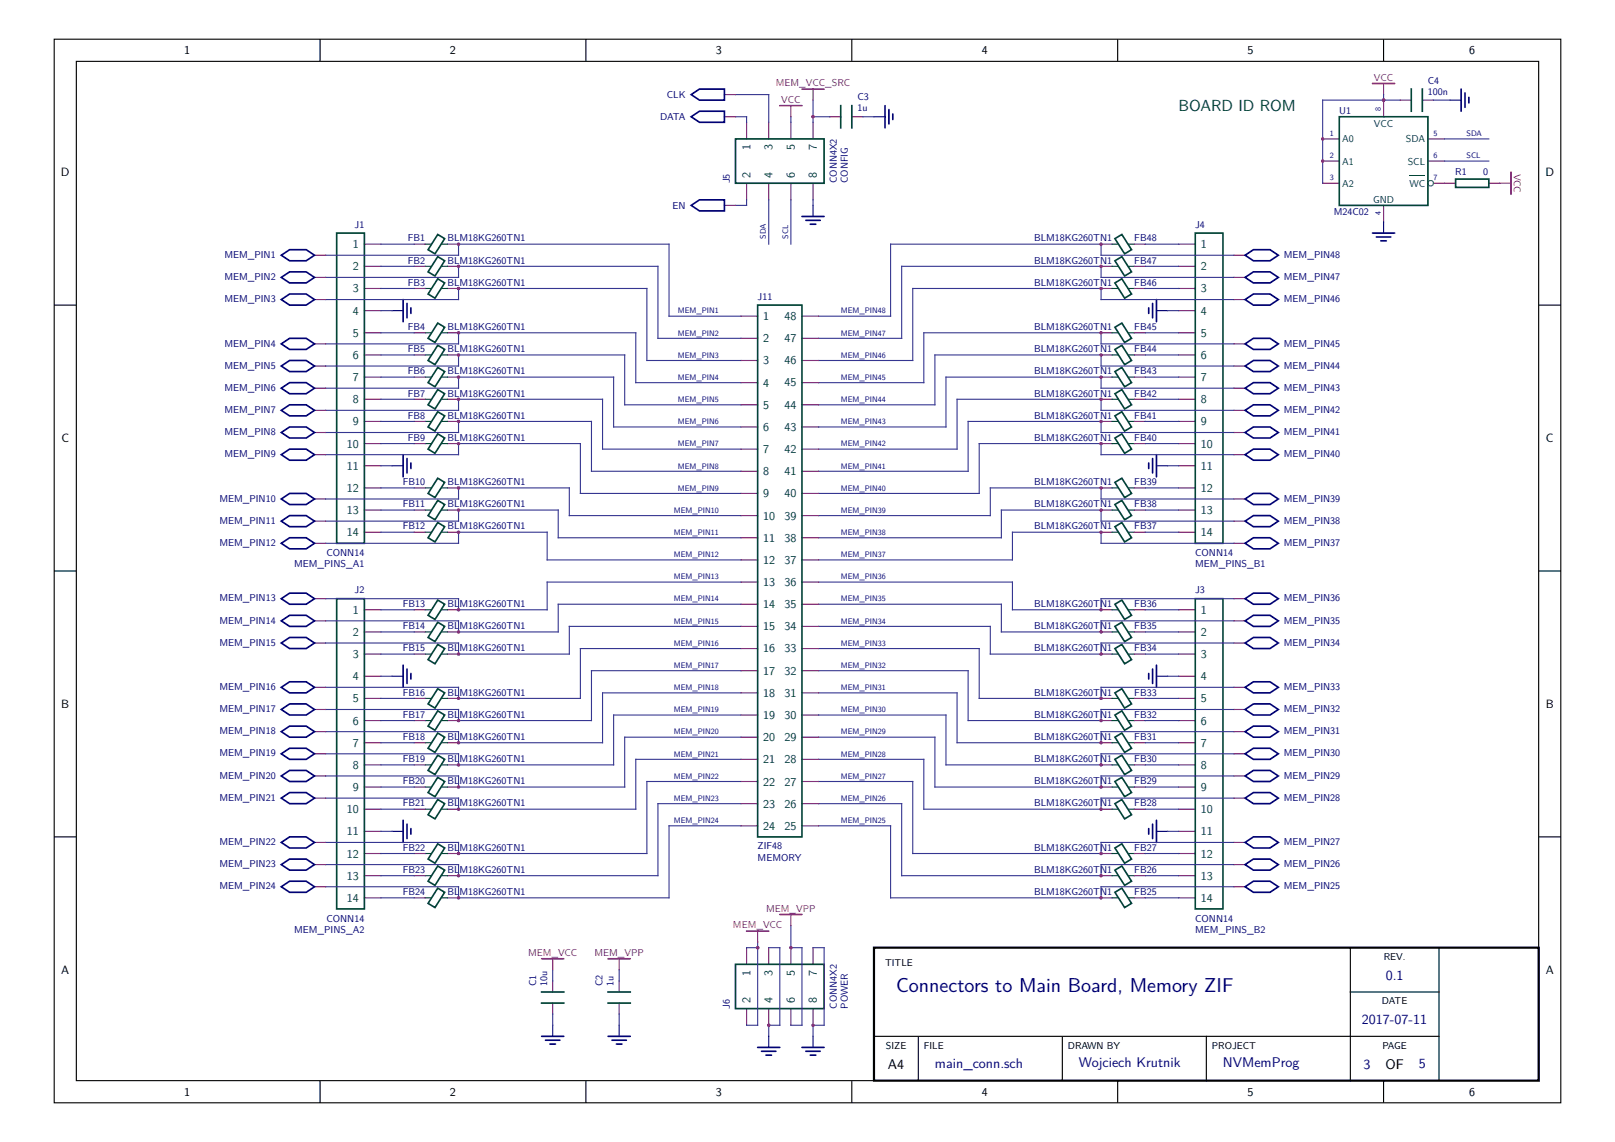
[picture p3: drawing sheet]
<svg xmlns="http://www.w3.org/2000/svg" width="297mm" height="210mm" viewBox="0 0 297 210" stroke-linecap="round" stroke-linejoin="round" font-family="sans-serif">
<g fill="none" stroke="#000" stroke-width=".2">
<path d="M10 7.2h277v195.6h-277zM14 11.3h269v187.4h-269zM58.9 7.2v4.1M107.8 7.2v4.1M156.6 7.2v4.1M205.5 7.2v4.1M254.4 7.2v4.1M10 56.1h4M283 56.1h4M10 105h4M283 105h4M10 153.9h4"/>
<path d="M283 153.9h4M248.3 174.3v24.4M264.6 174.3v24.4M58.9 198.7v4.1M107.8 198.7v4.1M156.6 198.7v4.1M160.7 190.6h103.9M168.9 190.6v8.1M195.4 190.6v8.1M205.5 198.7v4.1M221.8 190.6v8.1M248.3 182.4h16.3"/>
<path d="M254.4 198.7v4.1"/>
</g>
<path d="M160.7 174.3h122.3v24.4h-122.3z" fill="none" stroke="#000" stroke-width=".41"/>
<g fill="none" stroke="#67146a" stroke-width=".2">
<path d="M133.2 17.4h2.1M254.4 18.4v3.1M257.5 18.4h2M261.6 18.4h2M133.2 21.5h2.1M133.2 37.8h2.1M137.3 22.5v3M137.3 33.7v3M141.4 22.5v3M141.4 33.7v3M145.4 22.5v3M145.4 33.7v3"/>
<path d="M149.5 22.5v3M149.5 33.7v3M152.6 21.5h2M156.6 21.5h2.1M243.2 25.5h3.1M243.2 29.6h3.1M243.2 33.7h3.1M254.4 37.8v3M262.6 25.5h3M262.6 29.6h3M263.6 33.7h4.1M273.8 33.7h2"/>
<path d="M57.8 46.9h2.1M57.8 51h2.1M57.8 55.1h2.1M67 44.9h3.1M67 49h3.1M67 53h3.1M67 57.1h3.1M76.2 44.9h2M76.2 49h2M76.2 53h2M82.3 44.9h2M82.3 49h2"/>
<path d="M82.3 53h2M136.3 58.1h3M147.5 58.1h3M202.5 44.9h2M202.5 49h2M202.5 53h2M208.6 44.9h2M208.6 49h2M208.6 53h2M216.8 44.9h3M216.8 49h3M216.8 53h3"/>
<path d="M216.8 57.1h3M226.9 46.9h2.1M226.9 51h2.1M226.9 55.1h2.1M57.8 63.2h2.1M57.8 67.3h2.1M57.8 71.4h2.1M57.8 75.5h2.1M57.8 79.5h2.1M67 61.2h3.1M67 65.3h3.1M67 69.3h3.1"/>
<path d="M67 73.4h3.1M67 77.5h3.1M76.2 61.2h2M76.2 65.3h2M76.2 69.3h2M76.2 73.4h2M76.2 77.5h2M82.3 61.2h2M82.3 65.3h2M82.3 69.3h2M82.3 73.4h2M82.3 77.5h2"/>
<path d="M136.3 62.2h3M136.3 66.3h3M136.3 70.4h3M136.3 74.4h3M136.3 78.5h3M147.5 62.2h3M147.5 66.3h3M147.5 70.4h3M147.5 74.4h3M147.5 78.5h3M202.5 61.2h2M202.5 65.3h2"/>
<path d="M202.5 69.3h2M202.5 73.4h2M202.5 77.5h2M208.6 61.2h2M208.6 65.3h2M208.6 69.3h2M208.6 73.4h2M208.6 77.5h2M216.8 61.2h3M216.8 65.3h3M216.8 69.3h3M216.8 73.4h3"/>
<path d="M216.8 77.5h3M226.9 63.2h2.1M226.9 67.3h2.1M226.9 71.4h2.1M226.9 75.5h2.1M226.9 79.5h2.1M57.8 83.6h2.1M57.8 91.8h2.1M57.8 95.8h2.1M57.8 99.9h2.1M67 81.6h3.1M67 85.6h3.1"/>
<path d="M67 89.7h3.1M67 93.8h3.1M67 97.9h3.1M76.2 81.6h2M76.2 89.7h2M76.2 93.8h2M76.2 97.9h2M82.3 81.6h2M82.3 89.7h2M82.3 93.8h2M82.3 97.9h2M136.3 82.6h3"/>
<path d="M136.3 86.7h3M136.3 90.7h3M136.3 94.8h3M136.3 98.9h3M147.5 82.6h3M147.5 86.7h3M147.5 90.7h3M147.5 94.8h3M147.5 98.9h3M202.5 81.6h2M202.5 89.7h2M202.5 93.8h2"/>
<path d="M202.5 97.9h2M208.6 81.6h2M208.6 89.7h2M208.6 93.8h2M208.6 97.9h2M216.8 81.6h3M216.8 85.6h3M216.8 89.7h3M216.8 93.8h3M216.8 97.9h3M226.9 83.6h2.1M226.9 91.8h2.1"/>
<path d="M226.9 95.8h2.1M226.9 99.9h2.1M57.8 110.1h2.1M57.8 114.2h2.1M57.8 118.2h2.1M67 112.1h3.1M67 116.2h3.1M76.2 112.1h2M76.2 116.2h2M82.3 112.1h2M82.3 116.2h2M136.3 103h3"/>
<path d="M136.3 107h3M136.3 111.1h3M136.3 115.2h3M136.3 119.3h3M147.5 103h3M147.5 107h3M147.5 111.1h3M147.5 115.2h3M147.5 119.3h3M202.5 112.1h2M202.5 116.2h2M208.6 112.1h2"/>
<path d="M208.6 116.2h2M216.8 112.1h3M216.8 116.2h3M226.9 110.1h2.1M226.9 114.2h2.1M226.9 118.2h2.1M57.8 126.4h2.1M57.8 130.5h2.1M57.8 134.5h2.1M57.8 138.6h2.1M67 120.3h3.1M67 124.4h3.1"/>
<path d="M67 128.4h3.1M67 132.5h3.1M67 136.6h3.1M76.2 120.3h2M76.2 128.4h2M76.2 132.5h2M76.2 136.6h2M82.3 120.3h2M82.3 128.4h2M82.3 132.5h2M82.3 136.6h2M136.3 123.3h3"/>
<path d="M136.3 127.4h3M136.3 131.5h3M136.3 135.6h3M136.3 139.6h3M147.5 123.3h3M147.5 127.4h3M147.5 131.5h3M147.5 135.6h3M147.5 139.6h3M202.5 120.3h2M202.5 128.4h2M202.5 132.5h2"/>
<path d="M202.5 136.6h2M208.6 120.3h2M208.6 128.4h2M208.6 132.5h2M208.6 136.6h2M216.8 120.3h3M216.8 124.4h3M216.8 128.4h3M216.8 132.5h3M216.8 136.6h3M226.9 126.4h2.1M226.9 130.5h2.1"/>
<path d="M226.9 134.5h2.1M226.9 138.6h2.1M57.8 142.7h2.1M57.8 146.8h2.1M57.8 154.9h2.1M57.8 159h2.1M67 140.7h3.1M67 144.7h3.1M67 148.8h3.1M67 152.9h3.1M67 157h3.1M76.2 140.7h2"/>
<path d="M76.2 144.7h2M76.2 148.8h2M76.2 157h2M82.3 140.7h2M82.3 144.7h2M82.3 148.8h2M82.3 157h2M136.3 143.7h3M136.3 147.8h3M136.3 151.9h3M147.5 143.7h3M147.5 147.8h3"/>
<path d="M147.5 151.9h3M202.5 140.7h2M202.5 144.7h2M202.5 148.8h2M202.5 157h2M208.6 140.7h2M208.6 144.7h2M208.6 148.8h2M208.6 157h2M216.8 140.7h3M216.8 144.7h3M216.8 148.8h3"/>
<path d="M216.8 152.9h3M216.8 157h3M226.9 142.7h2.1M226.9 146.8h2.1M226.9 154.9h2.1M226.9 159h2.1M57.8 163.1h2.1M67 161h3.1M67 165.1h3.1M76.2 161h2M76.2 165.1h2M82.3 161h2"/>
<path d="M82.3 165.1h2M137.3 174.3v3M141.4 174.3v3M145.4 174.3v3M149.5 174.3v3M202.5 161h2M202.5 165.1h2M208.6 161h2M208.6 165.1h2M216.8 161h3M216.8 165.1h3M226.9 163.1h2.1"/>
<path d="M101.6 180.4v2M101.6 184.5v2M113.9 180.4v2M113.9 184.5v2M137.3 185.5v3M141.4 185.5v3M145.4 185.5v3M149.5 185.5v3"/>
</g>
<g fill="none" stroke="#034536" stroke-width=".31">
<path d="M154.6 19.4v4.1M156.6 19.4v4.1M259.5 16.4v4.1M261.6 16.4v4.1M135.3 25.5h16.3v8.2h-16.3zM246.3 21.5h16.3v16.3h-16.3zM267.7 32.9h6.1v1.6h-6.1zM61.9 42.9h5.1v57h-5.1zM80.5 43.1l1.3 .8-1.8 2.8-1.3-.8zM80.5 47.2l1.3 .8-1.8 2.8-1.3-.8zM80.5 51.3l1.3 .7-1.8 2.8-1.3-.7zM80.5 59.4l1.3 .8-1.8 2.8-1.3-.8z"/>
<path d="M139.3 56.1h8.2v97.8h-8.2zM205 43.9l1.3-.8 1.8 2.8-1.3 .8zM205 48l1.3-.8 1.8 2.8-1.3 .8zM205 52l1.3-.7 1.8 2.8-1.3 .7zM219.8 42.9h5.1v57h-5.1zM80.5 63.5l1.3 .8-1.8 2.8-1.3-.8zM80.5 67.6l1.3 .7-1.8 2.8-1.3-.7zM80.5 71.6l1.3 .8-1.8 2.8-1.3-.8zM80.5 75.7l1.3 .8-1.8 2.8-1.3-.8zM80.5 79.8l1.3 .8-1.8 2.8-1.3-.8zM205 60.2l1.3-.8 1.8 2.8-1.3 .8zM205 64.3l1.3-.8 1.8 2.8-1.3 .8z"/>
<path d="M205 68.3l1.3-.7 1.8 2.8-1.3 .7zM205 72.4l1.3-.8 1.8 2.8-1.3 .8zM205 76.5l1.3-.8 1.8 2.8-1.3 .8zM80.5 87.9l1.3 .8-1.8 2.8-1.3-.8zM80.5 92l1.3 .8-1.8 2.8-1.3-.8zM80.5 96.1l1.3 .8-1.8 2.8-1.3-.8zM205 80.6l1.3-.8 1.8 2.8-1.3 .8zM205 88.7l1.3-.8 1.8 2.8-1.3 .8zM205 92.8l1.3-.8 1.8 2.8-1.3 .8zM205 96.9l1.3-.8 1.8 2.8-1.3 .8zM61.9 110.1h5.1v57h-5.1zM80.5 110.3l1.3 .8-1.8 2.8-1.3-.8z"/>
<path d="M80.5 114.4l1.3 .8-1.8 2.8-1.3-.8zM80.5 118.5l1.3 .8-1.8 2.8-1.3-.8zM205 111.1l1.3-.8 1.8 2.8-1.3 .8zM205 115.2l1.3-.8 1.8 2.8-1.3 .8zM205 119.3l1.3-.8 1.8 2.8-1.3 .8zM219.8 110.1h5.1v57h-5.1zM80.5 126.6l1.3 .8-1.8 2.8-1.3-.8zM80.5 130.7l1.3 .8-1.8 2.8-1.3-.8zM80.5 134.8l1.3 .8-1.8 2.8-1.3-.8zM80.5 138.9l1.3 .7-1.8 2.8-1.3-.7zM205 127.4l1.3-.8 1.8 2.8-1.3 .8zM205 131.5l1.3-.8 1.8 2.8-1.3 .8z"/>
<path d="M205 135.6l1.3-.8 1.8 2.8-1.3 .8zM205 139.6l1.3-.7 1.8 2.8-1.3 .7zM80.5 142.9l1.3 .8-1.8 2.8-1.3-.8zM80.5 147l1.3 .8-1.8 2.8-1.3-.8zM80.5 155.2l1.3 .7-1.8 2.8-1.3-.7zM80.5 159.2l1.3 .8-1.8 2.8-1.3-.8zM205 143.7l1.3-.8 1.8 2.8-1.3 .8zM205 147.8l1.3-.8 1.8 2.8-1.3 .8zM205 155.9l1.3-.7 1.8 2.8-1.3 .7zM80.5 163.3l1.3 .8-1.8 2.8-1.3-.8zM135.3 177.3h16.3v8.2h-16.3zM205 160l1.3-.8 1.8 2.8-1.3 .8z"/>
<path d="M205 164.1l1.3-.8 1.8 2.8-1.3 .8zM99.6 182.4h4.1M99.6 184.5h4.1M111.8 182.4h4.1M111.8 184.5h4.1"/>
</g>
<g fill="none" stroke="#353691" stroke-width=".2">
<path d="M135.3 17.4h6.1v5.1M149.5 18.4v4.1M254.4 17.4v1M257.5 18.4h-14.3v15.3M263.6 18.4h3.1M135.3 21.5h2v1M137.3 36.7v1.1h-2M141.4 36.7v8.2M145.4 21.5v1M145.4 36.7v8.2M149.5 36.7v1.1M149.5 21.5h3.1"/>
<path d="M158.7 21.5h2M265.6 25.5h8.2M265.6 29.6h8.2M59.9 46.9h24.4v-2h38.7v13.2h13.3M59.9 51h24.4v-2h36.7v13.2h15.3M59.9 55.1h24.4v-2.1h34.7v13.3h17.3M70.1 57.1h2M70.1 44.9h6.1M70.1 49h6.1M70.1 53h6.1M210.6 44.9h6.2M210.6 49h6.2"/>
<path d="M210.6 53h6.2M214.7 57.1h2.1M226.9 46.9h-24.4v-2h-38.7v13.2h-13.3M226.9 51h-24.4v-2h-36.7v13.2h-15.3M226.9 55.1h-24.4v-2.1h-34.6v13.3h-17.4M59.9 63.2h24.4v-2h32.6v9.2h19.4M59.9 67.3h24.4v-2h30.6v9.1h21.4M59.9 71.4h24.4v-2.1h28.5v9.2h23.5M59.9 75.5h24.4v-2.1h26.5v9.2h25.5M59.9 79.5h24.4v-2h24.5v9.2h27.5M70.1 61.2h6.1M70.1 65.3h6.1"/>
<path d="M70.1 69.3h6.1M70.1 73.4h6.1M70.1 77.5h6.1M210.6 61.2h6.2M210.6 65.3h6.2M210.6 69.3h6.2M210.6 73.4h6.2M210.6 77.5h6.2M226.9 63.2h-24.4v-2h-32.6v9.2h-19.4M226.9 67.3h-24.4v-2h-30.6v9.1h-21.4M226.9 71.4h-24.4v-2.1h-28.5v9.2h-23.5M226.9 75.5h-24.4v-2.1h-26.5v9.2h-25.5"/>
<path d="M226.9 79.5h-24.4v-2h-24.5v9.2h-27.5M59.9 83.6h24.4v-2h22.4v9.1h29.6M59.9 91.8h24.4v-2.1h20.4v5.1h31.6M59.9 95.8h24.4v-2h18.4v5.1h33.6M59.9 99.9h24.4v-2h16.3v5.1h35.7M70.1 85.6h2M70.1 81.6h6.1M70.1 89.7h6.1M70.1 93.8h6.1M70.1 97.9h6.1M210.6 81.6h6.2M210.6 89.7h6.2"/>
<path d="M210.6 93.8h6.2M210.6 97.9h6.2M214.7 85.6h2.1M226.9 83.6h-24.4v-2h-22.4v9.1h-29.6M226.9 91.8h-24.4v-2.1h-20.4v5.1h-31.6M226.9 95.8h-24.4v-2h-18.3v5.1h-33.7M226.9 99.9h-24.4v-2h-16.3v5.1h-35.7M70.1 112.1h6.1M70.1 116.2h6.1M136.3 107h-35.7v5.1h-16.3v-2h-24.4M136.3 111.1h-33.6v5.1h-18.4v-2h-24.4M136.3 115.2h-31.6v5.1h-20.4v-2.1h-24.4"/>
<path d="M136.3 119.3h-29.6v9.1h-22.4v-2h-24.4M150.5 107h35.7v5.1h16.3v-2h24.4M150.5 111.1h33.7v5.1h18.3v-2h24.4M150.5 115.2h31.6v5.1h20.4v-2.1h24.4M150.5 119.3h29.6v9.1h22.4v-2h24.4M210.6 112.1h6.2M210.6 116.2h6.2M70.1 124.4h2M70.1 120.3h6.1M70.1 128.4h6.1M70.1 132.5h6.1M70.1 136.6h6.1"/>
<path d="M136.3 123.3h-27.5v9.2h-24.5v-2h-24.4M136.3 127.4h-25.5v9.2h-26.5v-2.1h-24.4M136.3 131.5h-23.5v9.2h-28.5v-2.1h-24.4M136.3 135.6h-21.4v9.1h-30.6v-2h-24.4M136.3 139.6h-19.4v9.2h-32.6v-2h-24.4M150.5 123.3h27.5v9.2h24.5v-2h24.4M150.5 127.4h25.5v9.2h26.5v-2.1h24.4M150.5 131.5h23.5v9.2h28.5v-2.1h24.4M150.5 135.6h21.4v9.1h30.6v-2h24.4M150.5 139.6h19.4v9.2h32.6v-2h24.4M210.6 120.3h6.2M210.6 128.4h6.2"/>
<path d="M210.6 132.5h6.2M210.6 136.6h6.2M214.7 124.4h2.1M70.1 152.9h2M70.1 140.7h6.1M70.1 144.7h6.1M70.1 148.8h6.1M70.1 157h6.1M136.3 143.7h-17.3v13.3h-34.7v-2.1h-24.4M136.3 147.8h-15.3v13.2h-36.7v-2h-24.4M136.3 151.9h-13.3v13.2h-38.7v-2h-24.4M150.5 143.7h17.4v13.3h34.6v-2.1h24.4"/>
<path d="M150.5 147.8h15.3v13.2h36.7v-2h24.4M150.5 151.9h13.3v13.2h38.7v-2h24.4M210.6 140.7h6.2M210.6 144.7h6.2M210.6 148.8h6.2M210.6 157h6.2M214.7 152.9h2.1M70.1 161h6.1M70.1 165.1h6.1M101.6 178.3v2.1M113.9 178.3v2.1M137.3 174.3h2"/>
<path d="M139.3 173.3v15.2h-2M141.4 174.3h2v14.2h-2v2.1M145.4 170.2v4.1h2.1v14.2h-2.1M149.5 174.3h2.1v14.2h-2.1v2.1M210.6 161h6.2M210.6 165.1h6.2M101.6 186.5v2M113.9 186.5v2"/>
</g>
<g fill="none" stroke="#000275" stroke-width=".2">
<path d="M266.7 18.4h2M149.5 37.8v2M160.7 21.5h2.1M72.1 57.1h2M212.7 57.1h2M254.4 40.8v2.1M72.1 85.6h2M212.7 85.6h2M72.1 124.4h2M212.7 124.4h2M72.1 152.9h2M212.7 152.9h2"/>
<path d="M101.6 188.5v2.1M113.9 188.5v2.1M141.4 190.6v2M149.5 190.6v2"/>
</g>
<g fill="none" stroke="#000275" stroke-width=".31">
<path d="M127.1 17.4l1.5-1h4.6v2h-4.6zM162.8 19.4v4.1M268.7 16.4v4.1M269.4 17.1v2.6M270.1 17.9v1M127.1 21.5l1.5-1h4.6v2h-4.6zM127.1 37.8l1.5-1.1h4.6v2.1h-4.6zM147.5 39.8h4.1M163.5 20.1v2.7M164.2 21v1M51.7 46.9l1.6-1h3l1.5 1-1.5 1.1h-3zM51.7 51l1.6-1h3l1.5 1-1.5 1h-3z"/>
<path d="M51.7 55.1l1.6-1h3l1.5 1-1.5 1h-3zM74.1 55.1v4.1M74.9 55.8v2.6M75.6 56.6v1M148.2 40.5h2.6M149 41.2h1M211.2 56.6v1M212 55.8v2.6M212.7 55.1v4.1M229 46.9l1.5-1h3.1l1.5 1-1.5 1.1h-3.1zM229 51l1.5-1h3.1l1.5 1-1.5 1h-3.1zM229 55.1l1.5-1h3.1l1.5 1-1.5 1h-3.1z"/>
<path d="M252.4 42.9h4.1M253.1 43.6h2.7M253.9 44.3h1.1M51.7 63.2l1.6-1h3l1.5 1-1.5 1.1h-3zM51.7 67.3l1.6-1h3l1.5 1-1.5 1h-3zM51.7 71.4l1.6-1h3l1.5 1-1.5 1h-3zM51.7 75.5l1.6-1.1h3l1.5 1.1-1.5 1h-3zM51.7 79.5l1.6-1h3l1.5 1-1.5 1.1h-3zM229 63.2l1.5-1h3.1l1.5 1-1.5 1.1h-3.1zM229 67.3l1.5-1h3.1l1.5 1-1.5 1h-3.1zM229 71.4l1.5-1h3.1l1.5 1-1.5 1h-3.1zM229 75.5l1.5-1.1h3.1l1.5 1.1-1.5 1h-3.1z"/>
<path d="M229 79.5l1.5-1h3.1l1.5 1-1.5 1.1h-3.1zM51.7 83.6l1.6-1h3l1.5 1-1.5 1h-3zM51.7 91.8l1.6-1.1h3l1.5 1.1-1.5 1h-3zM51.7 95.8l1.6-1h3l1.5 1-1.5 1.1h-3zM51.7 99.9l1.6-1h3l1.5 1-1.5 1h-3zM74.1 83.6v4.1M74.9 84.3v2.7M75.6 85.1v1.1M211.2 85.1v1.1M212 84.3v2.7M212.7 83.6v4.1M229 83.6l1.5-1h3.1l1.5 1-1.5 1h-3.1z"/>
<path d="M229 91.8l1.5-1.1h3.1l1.5 1.1-1.5 1h-3.1zM229 95.8l1.5-1h3.1l1.5 1-1.5 1.1h-3.1zM229 99.9l1.5-1h3.1l1.5 1-1.5 1h-3.1zM51.7 110.1l1.6-1h3l1.5 1-1.5 1h-3zM51.7 114.2l1.6-1.1h3l1.5 1.1-1.5 1h-3zM51.7 118.2l1.6-1h3l1.5 1-1.5 1.1h-3zM229 110.1l1.5-1h3.1l1.5 1-1.5 1h-3.1zM229 114.2l1.5-1.1h3.1l1.5 1.1-1.5 1h-3.1zM229 118.2l1.5-1h3.1l1.5 1-1.5 1.1h-3.1zM51.7 126.4l1.6-1h3l1.5 1-1.5 1h-3zM51.7 130.5l1.6-1.1h3l1.5 1.1-1.5 1h-3zM51.7 134.5l1.6-1h3l1.5 1-1.5 1.1h-3z"/>
<path d="M51.7 138.6l1.6-1h3l1.5 1-1.5 1h-3zM74.1 122.3v4.1M74.9 123v2.7M75.6 123.8v1.1M211.2 123.8v1.1M212 123v2.7M212.7 122.3v4.1M229 126.4l1.5-1h3.1l1.5 1-1.5 1h-3.1zM229 130.5l1.5-1.1h3.1l1.5 1.1-1.5 1h-3.1zM229 134.5l1.5-1h3.1l1.5 1-1.5 1.1h-3.1zM229 138.6l1.5-1h3.1l1.5 1-1.5 1h-3.1zM51.7 142.7l1.6-1h3l1.5 1-1.5 1h-3z"/>
<path d="M51.7 146.8l1.6-1.1h3l1.5 1.1-1.5 1h-3zM51.7 154.9l1.6-1h3l1.5 1-1.5 1h-3zM51.7 159l1.6-1h3l1.5 1-1.5 1h-3zM74.1 150.8v4.1M74.9 151.6v2.6M75.6 152.4v1M211.2 152.4v1M212 151.6v2.6M212.7 150.8v4.1M229 142.7l1.5-1h3.1l1.5 1-1.5 1h-3.1zM229 146.8l1.5-1.1h3.1l1.5 1.1-1.5 1h-3.1zM229 154.9l1.5-1h3.1l1.5 1-1.5 1h-3.1z"/>
<path d="M229 159l1.5-1h3.1l1.5 1-1.5 1h-3.1zM51.7 163.1l1.6-1.1h3l1.5 1.1-1.5 1h-3zM229 163.1l1.5-1.1h3.1l1.5 1.1-1.5 1h-3.1zM99.6 190.6h4.1M100.3 191.3h2.7M101.1 192h1.1M111.8 190.6h4.1M112.5 191.3h2.7M113.4 192h1M139.3 192.6h4.1M140 193.3h2.7M140.9 194h1"/>
<path d="M147.5 192.6h4.1M148.2 193.3h2.6M149 194h1"/>
</g>
<g fill="none" stroke="#034536" stroke-width=".2">
<path d="M78.2 44.9h1M78.2 49h1M78.2 53h1M81.3 44.9h1M81.3 49h1M81.3 53h1M204.5 44.9h1M204.5 49h1M204.5 53h1M207.6 44.9h1M207.6 49h1M207.6 53h1"/>
<path d="M78.2 61.2h1M78.2 65.3h1M78.2 69.3h1M78.2 73.4h1M78.2 77.5h1M81.3 61.2h1M81.3 65.3h1M81.3 69.3h1M81.3 73.4h1M81.3 77.5h1M204.5 61.2h1M204.5 65.3h1"/>
<path d="M204.5 69.3h1M204.5 73.4h1M204.5 77.5h1M207.6 61.2h1M207.6 65.3h1M207.6 69.3h1M207.6 73.4h1M207.6 77.5h1M78.2 81.6h1M78.2 89.7h1M78.2 93.8h1M78.2 97.9h1"/>
<path d="M81.3 81.6h1M81.3 89.7h1M81.3 93.8h1M81.3 97.9h1M204.5 81.6h1M204.5 89.7h1M204.5 93.8h1M204.5 97.9h1M207.6 81.6h1M207.6 89.7h1M207.6 93.8h1M207.6 97.9h1"/>
<path d="M78.2 112.1h1M78.2 116.2h1M81.3 112.1h1M81.3 116.2h1M204.5 112.1h1M204.5 116.2h1M207.6 112.1h1M207.6 116.2h1M78.2 120.3h1M78.2 128.4h1M78.2 132.5h1M78.2 136.6h1"/>
<path d="M81.3 120.3h1M81.3 128.4h1M81.3 132.5h1M81.3 136.6h1M204.5 120.3h1M204.5 128.4h1M204.5 132.5h1M204.5 136.6h1M207.6 120.3h1M207.6 128.4h1M207.6 132.5h1M207.6 136.6h1"/>
<path d="M78.2 140.7h1M78.2 144.7h1M78.2 148.8h1M78.2 157h1M81.3 140.7h1M81.3 144.7h1M81.3 148.8h1M81.3 157h1M204.5 140.7h1M204.5 144.7h1M204.5 148.8h1M204.5 157h1"/>
<path d="M207.6 140.7h1M207.6 144.7h1M207.6 148.8h1M207.6 157h1M78.2 161h1M78.2 165.1h1M81.3 161h1M81.3 165.1h1M204.5 161h1M204.5 165.1h1M207.6 161h1M207.6 165.1h1"/>
</g>
<path d="M145.4 19.4v2.1M149.5 16.4v2M254.4 15.4v2M275.8 33.7h2.1M101.6 176.3v2M113.9 176.3v2M139.3 171.2v2.1M145.4 168.2v2" fill="none" stroke="#b82e2e" stroke-width=".2"/>
<path d="M143.4 19.4h4.1M147.5 16.4h4.1M252.4 15.4h4.1M277.9 31.7v4M99.6 176.3h4.1M111.8 176.3h4.1M137.3 171.2h4.1M143.4 168.2h4.1" fill="none" stroke="#b82e2e" stroke-width=".31"/>
<path d="M259.2 32.2h2.9" fill="none" stroke="#034536" stroke-width=".18"/>
<circle cx="263.1" cy="33.7" r=".51" fill="none" stroke="#008b8b" stroke-width=".2"/>
<g fill="#8f3591">
<path d="M84.1 44.7h.4l.1 .2-.1 .2h-.4l-.1-.2z"/>
<path d="M84.1 48.7h.4l.1 .3-.1 .2h-.4l-.1-.2z"/>
<path d="M84.1 52.8h.4l.1 .2-.1 .3h-.4l-.1-.3z"/>
<path d="M84.1 61h.4l.1 .2-.1 .2h-.4l-.1-.2z"/>
<path d="M84.1 65h.4l.1 .3-.1 .2h-.4l-.1-.2z"/>
<path d="M84.1 69.1h.4l.1 .2-.1 .3h-.4l-.1-.3z"/>
<path d="M84.1 73.2h.4l.1 .2-.1 .3h-.4l-.1-.3z"/>
<path d="M84.1 77.3h.4l.1 .2-.1 .2h-.4l-.1-.2z"/>
<path d="M84.1 81.3h.4l.1 .3-.1 .2h-.4l-.1-.2z"/>
<path d="M84.1 89.5h.4l.1 .2-.1 .2h-.4l-.1-.2z"/>
<path d="M84.1 93.6h.4l.1 .2-.1 .2h-.4l-.1-.2z"/>
<path d="M84.1 97.6h.4l.1 .3-.1 .2h-.4l-.1-.2z"/>
<path d="M84.1 164.9h.4l.1 .2-.1 .2h-.4l-.1-.2z"/>
<path d="M84.1 160.8h.4l.1 .2-.1 .3h-.4l-.1-.3z"/>
<path d="M84.1 156.7h.4l.1 .3-.1 .2h-.4l-.1-.2z"/>
<path d="M84.1 148.6h.4l.1 .2-.1 .2h-.4l-.1-.2z"/>
<path d="M84.1 144.5h.4l.1 .2-.1 .3h-.4l-.1-.3z"/>
<path d="M84.1 140.4h.4l.1 .3-.1 .2h-.4l-.1-.2z"/>
<path d="M84.1 136.3h.4l.1 .3-.1 .2h-.4l-.1-.2z"/>
<path d="M84.1 132.3h.4l.1 .2-.1 .2h-.4l-.1-.2z"/>
<path d="M84.1 128.2h.4l.1 .2-.1 .3h-.4l-.1-.3z"/>
<path d="M84.1 120.1h.4l.1 .2-.1 .2h-.4l-.1-.2z"/>
<path d="M84.1 116h.4l.1 .2-.1 .2h-.4l-.1-.2z"/>
<path d="M84.1 111.9h.4l.1 .2-.1 .3h-.4l-.1-.3z"/>
<path d="M202.3 44.7h.4l.1 .2-.1 .2h-.4l-.1-.2z"/>
<path d="M202.3 48.7h.4l.1 .3-.1 .2h-.4l-.1-.2z"/>
<path d="M202.3 52.8h.4l.1 .2-.1 .3h-.4l-.1-.3z"/>
<path d="M202.3 61h.4l.1 .2-.1 .2h-.4l-.1-.2z"/>
<path d="M202.3 65h.4l.1 .3-.1 .2h-.4l-.1-.2z"/>
<path d="M202.3 69.1h.4l.1 .2-.1 .3h-.4l-.1-.3z"/>
<path d="M202.3 73.2h.4l.1 .2-.1 .3h-.4l-.1-.3z"/>
<path d="M202.3 77.3h.4l.1 .2-.1 .2h-.4l-.1-.2z"/>
<path d="M202.3 81.3h.4l.1 .3-.1 .2h-.4l-.1-.2z"/>
<path d="M202.3 89.5h.4l.1 .2-.1 .2h-.4l-.1-.2z"/>
<path d="M202.3 93.6h.4l.1 .2-.1 .2h-.4l-.1-.2z"/>
<path d="M202.3 97.6h.4l.1 .3-.1 .2h-.4l-.1-.2z"/>
<path d="M202.3 164.9h.4l.1 .2-.1 .2h-.4l-.1-.2z"/>
<path d="M202.3 160.8h.4l.1 .2-.1 .3h-.4l-.1-.3z"/>
<path d="M202.3 156.7h.4l.1 .3-.1 .2h-.4l-.1-.2z"/>
<path d="M202.3 148.6h.4l.1 .2-.1 .2h-.4l-.1-.2z"/>
<path d="M202.3 144.5h.4l.1 .2-.1 .3h-.4l-.1-.3z"/>
<path d="M202.3 140.4h.4l.1 .3-.1 .2h-.4l-.1-.2z"/>
<path d="M202.3 136.3h.4l.1 .3-.1 .2h-.4l-.1-.2z"/>
<path d="M202.3 132.3h.4l.1 .2-.1 .2h-.4l-.1-.2z"/>
<path d="M202.3 128.2h.4l.1 .2-.1 .3h-.4l-.1-.3z"/>
<path d="M202.3 120.1h.4l.1 .2-.1 .2h-.4l-.1-.2z"/>
<path d="M202.3 116h.4l.1 .2-.1 .2h-.4l-.1-.2z"/>
<path d="M202.3 111.9h.4l.1 .2-.1 .3h-.4l-.1-.3z"/>
<path d="M149.3 21.2h.4l.1 .3-.1 .2h-.4l-.1-.2z"/>
<path d="M149.3 188.3h.4l.1 .2-.1 .3h-.4l-.1-.3z"/>
<path d="M139.1 174h.4l.1 .3-.1 .2h-.4l-.1-.2z"/>
<path d="M145.2 174h.5v.3v.2h-.5l-.1-.2z"/>
<path d="M141.2 188.3h.4l.1 .2-.1 .3h-.4l-.1-.3z"/>
<path d="M243 25.3h.4l.1 .2-.1 .3h-.4l-.1-.3z"/>
<path d="M243 29.4h.4l.1 .2-.1 .2h-.4l-.1-.2z"/>
<path d="M254.2 18.2h.5v.2v.2h-.5l-.1-.2z"/>
</g>
<text font-size="3.7" fill="#000275" x="164.8" y="182.4">Connectors to Main Board, Memory ZIF</text>
<text font-size="2.9" fill="#034536" x="216.8" y="20.5">BOARD ID ROM</text>
<g font-size="2.6" fill="#000275">
<text x="254.8" y="180.2">0.1</text>
<text x="250.5" y="188.4">2017-07-11</text>
<text x="171.9" y="196.3">main_conn.sch</text>
<text x="198.4" y="196.3">Wojciech Krutnik</text>
<text x="224.9" y="196.3">NVMemProg</text>
<text x="250.7" y="196.5">3</text>
<text x="260.9" y="196.5">5</text>
</g>
<g font-size="2.6">
<text x="163.3" y="196.6">A4</text>
<text x="254.8" y="196.6">OF</text>
</g>
<g font-size="2.2">
<text x="33.9" y="10">1</text>
<text x="82.8" y="10">2</text>
<text x="131.6" y="10">3</text>
<text x="180.5" y="10">4</text>
<text x="229.4" y="9.9">5</text>
<text x="270.2" y="10">6</text>
<text x="11.2" y="32.4">D</text>
<text x="284.2" y="32.4">D</text>
<text x="11.3" y="81.3">C</text>
<text x="284.3" y="81.3">C</text>
<text x="11.3" y="130.2">B</text>
<text x="284.3" y="130.2">B</text>
<text x="11.3" y="179.1">A</text>
<text x="284.3" y="179.1">A</text>
<text x="33.9" y="201.5">1</text>
<text x="82.8" y="201.5">2</text>
<text x="131.6" y="201.5">3</text>
<text x="180.5" y="201.5">4</text>
<text x="229.4" y="201.5">5</text>
<text x="270.2" y="201.5">6</text>
</g>
<g font-size="2.2" fill="#034536">
<text x="138" y="27.7" transform="rotate(-90 138 27.7)">1</text>
<text x="142.1" y="27.7" transform="rotate(-90 142.1 27.7)">3</text>
<text x="146.1" y="27.7" transform="rotate(-90 146.1 27.7)">5</text>
<text x="150.2" y="27.7" transform="rotate(-90 150.2 27.7)">7</text>
<text x="138" y="32.7" transform="rotate(-90 138 32.7)">2</text>
<text x="142.1" y="32.7" transform="rotate(-90 142.1 32.7)">4</text>
<text x="146.2" y="32.7" transform="rotate(-90 146.2 32.7)">6</text>
<text x="150.2" y="32.7" transform="rotate(-90 150.2 32.7)">8</text>
<text x="64.9" y="45.6">1</text>
<text x="220.8" y="45.6">1</text>
<text x="64.9" y="49.7">2</text>
<text x="64.9" y="53.8">3</text>
<text x="220.8" y="49.7">2</text>
<text x="220.8" y="53.8">3</text>
<text x="64.9" y="57.8">4</text>
<text x="140.4" y="58.9">1</text>
<text x="144.3" y="58.9">48</text>
<text x="220.8" y="57.8">4</text>
<text x="64.9" y="61.9">5</text>
<text x="64.9" y="66">6</text>
<text x="140.4" y="63">2</text>
<text x="144.3" y="62.9">47</text>
<text x="220.8" y="61.9">5</text>
<text x="220.8" y="66">6</text>
<text x="64.9" y="70.1">7</text>
<text x="140.4" y="67">3</text>
<text x="140.4" y="71.1">4</text>
<text x="144.3" y="67">46</text>
<text x="144.3" y="71.1">45</text>
<text x="220.8" y="70.1">7</text>
<text x="64.9" y="74.1">8</text>
<text x="140.4" y="75.1">5</text>
<text x="144.3" y="75.2">44</text>
<text x="220.8" y="74.1">8</text>
<text x="63.8" y="82.3">10</text>
<text x="64.9" y="78.2">9</text>
<text x="140.4" y="79.2">6</text>
<text x="140.4" y="83.3">7</text>
<text x="144.3" y="79.2">43</text>
<text x="144.3" y="83.3">42</text>
<text x="220.8" y="78.2">9</text>
<text x="220.8" y="82.3">10</text>
<text x="63.8" y="86.4">11</text>
<text x="140.4" y="87.4">8</text>
<text x="144.3" y="87.4">41</text>
<text x="220.8" y="86.4">11</text>
<text x="63.8" y="90.5">12</text>
<text x="63.8" y="94.5">13</text>
<text x="140.4" y="91.5">9</text>
<text x="140.4" y="95.5">10</text>
<text x="144.3" y="91.5">40</text>
<text x="144.3" y="95.5">39</text>
<text x="220.8" y="90.5">12</text>
<text x="220.8" y="94.5">13</text>
<text x="63.8" y="98.6">14</text>
<text x="140.4" y="99.6">11</text>
<text x="144.3" y="99.6">38</text>
<text x="220.8" y="98.6">14</text>
<text x="140.4" y="103.7">12</text>
<text x="140.4" y="107.8">13</text>
<text x="144.3" y="103.7">37</text>
<text x="144.3" y="107.8">36</text>
<text x="64.9" y="112.9">1</text>
<text x="140.4" y="111.9">14</text>
<text x="144.3" y="111.8">35</text>
<text x="220.8" y="112.9">1</text>
<text x="64.9" y="117">2</text>
<text x="140.4" y="115.9">15</text>
<text x="140.4" y="120">16</text>
<text x="144.3" y="115.9">34</text>
<text x="144.3" y="120">33</text>
<text x="220.8" y="117">2</text>
<text x="64.9" y="121">3</text>
<text x="64.9" y="125.1">4</text>
<text x="140.4" y="124.1">17</text>
<text x="144.3" y="124.1">32</text>
<text x="220.8" y="121">3</text>
<text x="220.8" y="125.1">4</text>
<text x="64.9" y="129.1">5</text>
<text x="140.4" y="128.1">18</text>
<text x="144.3" y="128.1">31</text>
<text x="220.8" y="129.1">5</text>
<text x="64.9" y="133.2">6</text>
<text x="64.9" y="137.3">7</text>
<text x="140.4" y="132.2">19</text>
<text x="140.4" y="136.3">20</text>
<text x="144.3" y="132.2">30</text>
<text x="144.3" y="136.3">29</text>
<text x="220.8" y="133.2">6</text>
<text x="220.8" y="137.3">7</text>
<text x="64.9" y="141.4">8</text>
<text x="140.4" y="140.4">21</text>
<text x="144.3" y="140.4">28</text>
<text x="220.8" y="141.4">8</text>
<text x="63.8" y="149.5">10</text>
<text x="64.9" y="145.5">9</text>
<text x="140.4" y="144.5">22</text>
<text x="140.4" y="148.5">23</text>
<text x="144.3" y="144.4">27</text>
<text x="144.3" y="148.5">26</text>
<text x="220.8" y="145.5">9</text>
<text x="220.8" y="149.5">10</text>
<text x="63.8" y="153.6">11</text>
<text x="140.4" y="152.6">24</text>
<text x="144.3" y="152.6">25</text>
<text x="220.8" y="153.6">11</text>
<text x="63.8" y="157.7">12</text>
<text x="63.8" y="161.7">13</text>
<text x="220.8" y="157.7">12</text>
<text x="220.8" y="161.7">13</text>
<text x="63.8" y="165.8">14</text>
<text x="220.8" y="165.8">14</text>
<text x="138" y="179.4" transform="rotate(-90 138 179.4)">1</text>
<text x="142.1" y="179.4" transform="rotate(-90 142.1 179.4)">3</text>
<text x="146.1" y="179.4" transform="rotate(-90 146.1 179.4)">5</text>
<text x="150.2" y="179.4" transform="rotate(-90 150.2 179.4)">7</text>
<text x="138" y="184.5" transform="rotate(-90 138 184.5)">2</text>
<text x="142.1" y="184.5" transform="rotate(-90 142.1 184.5)">4</text>
<text x="146.2" y="184.5" transform="rotate(-90 146.2 184.5)">6</text>
<text x="150.2" y="184.5" transform="rotate(-90 150.2 184.5)">8</text>
</g>
<g font-size="1.8" fill="#b82e2e">
<text x="142.7" y="15.9">MEM_VCC_SRC</text>
<text x="252.7" y="14.8">VCC</text>
<text x="143.7" y="18.9">VCC</text>
<text x="278.4" y="31.9" transform="rotate(90 278.4 31.9)">VCC</text>
<text x="140.9" y="167.6">MEM_VPP</text>
<text x="134.8" y="170.7">MEM_VCC</text>
<text x="97.1" y="175.8">MEM_VCC</text>
<text x="109.3" y="175.8">MEM_VPP</text>
</g>
<g font-size="1.8" fill="#000275">
<text x="262.6" y="15.4">C4</text>
<text x="262.6" y="17.4">100n</text>
<text x="121.4" y="22.1">DATA</text>
<text x="122.6" y="18">CLK</text>
<text x="157.7" y="18.4">C3</text>
<text x="157.7" y="20.5">1u</text>
<text x="246.3" y="21">U1</text>
<text x="134.2" y="33.7" transform="rotate(-90 134.2 33.7)">J5</text>
<text x="153.9" y="33.7" transform="rotate(-90 153.9 33.7)">CONN4X2</text>
<text x="155.9" y="33.7" transform="rotate(-90 155.9 33.7)">CONFIG</text>
<text x="267.6" y="32.2">R1</text>
<text x="272.8" y="32.2">0</text>
<text x="65.2" y="41.8">J1</text>
<text x="123.7" y="38.4">EN</text>
<text x="219.8" y="41.8">J4</text>
<text x="245.3" y="39.6">M24C02</text>
<text x="41.3" y="47.4">MEM_PIN1</text>
<text x="75" y="44.4">FB1</text>
<text x="82.3" y="44.4">BLM18KG260TN1</text>
<text x="190.2" y="44.4">BLM18KG260TN1</text>
<text x="208.6" y="44.4">FB48</text>
<text x="236.1" y="47.4">MEM_PIN48</text>
<text x="41.3" y="51.5">MEM_PIN2</text>
<text x="75" y="48.5">FB2</text>
<text x="75" y="52.5">FB3</text>
<text x="82.3" y="48.5">BLM18KG260TN1</text>
<text x="82.3" y="52.5">BLM18KG260TN1</text>
<text x="190.2" y="48.5">BLM18KG260TN1</text>
<text x="190.2" y="52.5">BLM18KG260TN1</text>
<text x="208.6" y="48.5">FB47</text>
<text x="208.6" y="52.5">FB46</text>
<text x="236.1" y="51.5">MEM_PIN47</text>
<text x="41.3" y="55.6">MEM_PIN3</text>
<text x="139.3" y="55.1">J11</text>
<text x="236.1" y="55.6">MEM_PIN46</text>
<text x="41.3" y="63.7">MEM_PIN4</text>
<text x="75" y="60.7">FB4</text>
<text x="75" y="64.8">FB5</text>
<text x="82.3" y="60.7">BLM18KG260TN1</text>
<text x="82.3" y="64.8">BLM18KG260TN1</text>
<text x="190.2" y="60.7">BLM18KG260TN1</text>
<text x="190.2" y="64.8">BLM18KG260TN1</text>
<text x="208.6" y="60.7">FB45</text>
<text x="208.6" y="64.8">FB44</text>
<text x="236.1" y="63.7">MEM_PIN45</text>
<text x="41.3" y="67.8">MEM_PIN5</text>
<text x="41.3" y="71.9">MEM_PIN6</text>
<text x="75" y="68.8">FB6</text>
<text x="82.3" y="68.8">BLM18KG260TN1</text>
<text x="190.2" y="68.8">BLM18KG260TN1</text>
<text x="208.6" y="68.8">FB43</text>
<text x="236.1" y="67.8">MEM_PIN44</text>
<text x="236.1" y="71.9">MEM_PIN43</text>
<text x="41.3" y="75.9">MEM_PIN7</text>
<text x="75" y="72.9">FB7</text>
<text x="75" y="77">FB8</text>
<text x="82.3" y="72.9">BLM18KG260TN1</text>
<text x="82.3" y="77">BLM18KG260TN1</text>
<text x="190.2" y="72.9">BLM18KG260TN1</text>
<text x="190.2" y="77">BLM18KG260TN1</text>
<text x="208.6" y="72.9">FB42</text>
<text x="208.6" y="77">FB41</text>
<text x="236.1" y="75.9">MEM_PIN42</text>
<text x="41.3" y="80">MEM_PIN8</text>
<text x="75" y="81.1">FB9</text>
<text x="82.3" y="81.1">BLM18KG260TN1</text>
<text x="190.2" y="81.1">BLM18KG260TN1</text>
<text x="208.6" y="81.1">FB40</text>
<text x="236.1" y="80">MEM_PIN41</text>
<text x="41.3" y="84.1">MEM_PIN9</text>
<text x="74.1" y="89.2">FB10</text>
<text x="82.3" y="89.2">BLM18KG260TN1</text>
<text x="190.2" y="89.2">BLM18KG260TN1</text>
<text x="208.6" y="89.2">FB39</text>
<text x="236.1" y="84.1">MEM_PIN40</text>
<text x="40.3" y="92.2">MEM_PIN10</text>
<text x="74.1" y="93.3">FB11</text>
<text x="82.3" y="93.3">BLM18KG260TN1</text>
<text x="190.2" y="93.3">BLM18KG260TN1</text>
<text x="208.6" y="93.3">FB38</text>
<text x="236.1" y="92.2">MEM_PIN39</text>
<text x="40.3" y="96.3">MEM_PIN11</text>
<text x="40.3" y="100.4">MEM_PIN12</text>
<text x="74.1" y="97.4">FB12</text>
<text x="82.3" y="97.4">BLM18KG260TN1</text>
<text x="190.2" y="97.4">BLM18KG260TN1</text>
<text x="208.6" y="97.4">FB37</text>
<text x="236.1" y="96.3">MEM_PIN38</text>
<text x="236.1" y="100.4">MEM_PIN37</text>
<text x="54.1" y="104.3">MEM_PINS_A1</text>
<text x="60" y="102.2">CONN14</text>
<text x="219.8" y="102.2">CONN14</text>
<text x="219.8" y="104.3">MEM_PINS_B1</text>
<text x="40.3" y="110.6">MEM_PIN13</text>
<text x="65.2" y="109.1">J2</text>
<text x="74.1" y="111.6">FB13</text>
<text x="82.3" y="111.6">BLM18KG260TN1</text>
<text x="190.2" y="111.6">BLM18KG260TN1</text>
<text x="208.6" y="111.6">FB36</text>
<text x="219.8" y="109.1">J3</text>
<text x="236.1" y="110.6">MEM_PIN36</text>
<text x="40.3" y="114.7">MEM_PIN14</text>
<text x="40.3" y="118.7">MEM_PIN15</text>
<text x="74.1" y="115.7">FB14</text>
<text x="74.1" y="119.8">FB15</text>
<text x="82.3" y="115.7">BLM18KG260TN1</text>
<text x="82.3" y="119.8">BLM18KG260TN1</text>
<text x="190.2" y="115.7">BLM18KG260TN1</text>
<text x="190.2" y="119.8">BLM18KG260TN1</text>
<text x="208.6" y="115.7">FB35</text>
<text x="208.6" y="119.8">FB34</text>
<text x="236.1" y="114.7">MEM_PIN35</text>
<text x="236.1" y="118.7">MEM_PIN34</text>
<text x="40.3" y="126.9">MEM_PIN16</text>
<text x="40.3" y="131">MEM_PIN17</text>
<text x="74.1" y="127.9">FB16</text>
<text x="74.1" y="132">FB17</text>
<text x="82.3" y="127.9">BLM18KG260TN1</text>
<text x="82.3" y="132">BLM18KG260TN1</text>
<text x="190.2" y="127.9">BLM18KG260TN1</text>
<text x="190.2" y="132">BLM18KG260TN1</text>
<text x="208.6" y="127.9">FB33</text>
<text x="208.6" y="132">FB32</text>
<text x="236.1" y="126.9">MEM_PIN33</text>
<text x="236.1" y="131">MEM_PIN32</text>
<text x="40.3" y="135">MEM_PIN18</text>
<text x="74.1" y="136.1">FB18</text>
<text x="82.3" y="136.1">BLM18KG260TN1</text>
<text x="190.2" y="136.1">BLM18KG260TN1</text>
<text x="208.6" y="136.1">FB31</text>
<text x="236.1" y="135">MEM_PIN31</text>
<text x="40.3" y="139.1">MEM_PIN19</text>
<text x="40.3" y="143.2">MEM_PIN20</text>
<text x="74.1" y="140.1">FB19</text>
<text x="82.3" y="140.1">BLM18KG260TN1</text>
<text x="190.2" y="140.1">BLM18KG260TN1</text>
<text x="208.6" y="140.1">FB30</text>
<text x="236.1" y="139.1">MEM_PIN30</text>
<text x="236.1" y="143.2">MEM_PIN29</text>
<text x="40.3" y="147.3">MEM_PIN21</text>
<text x="74.1" y="144.2">FB20</text>
<text x="74.1" y="148.3">FB21</text>
<text x="82.3" y="144.2">BLM18KG260TN1</text>
<text x="82.3" y="148.3">BLM18KG260TN1</text>
<text x="190.2" y="144.2">BLM18KG260TN1</text>
<text x="190.2" y="148.3">BLM18KG260TN1</text>
<text x="208.6" y="144.2">FB29</text>
<text x="208.6" y="148.3">FB28</text>
<text x="236.1" y="147.3">MEM_PIN28</text>
<text x="40.3" y="155.4">MEM_PIN22</text>
<text x="236.1" y="155.4">MEM_PIN27</text>
<text x="40.3" y="159.5">MEM_PIN23</text>
<text x="74.1" y="156.4">FB22</text>
<text x="74.1" y="160.5">FB23</text>
<text x="82.3" y="156.4">BLM18KG260TN1</text>
<text x="82.3" y="160.5">BLM18KG260TN1</text>
<text x="139.3" y="156.2">ZIF48</text>
<text x="139.3" y="158.3">MEMORY</text>
<text x="190.2" y="156.4">BLM18KG260TN1</text>
<text x="190.2" y="160.5">BLM18KG260TN1</text>
<text x="208.6" y="156.4">FB27</text>
<text x="208.6" y="160.5">FB26</text>
<text x="236.1" y="159.5">MEM_PIN26</text>
<text x="40.3" y="163.6">MEM_PIN24</text>
<text x="74.1" y="164.6">FB24</text>
<text x="82.3" y="164.6">BLM18KG260TN1</text>
<text x="190.2" y="164.6">BLM18KG260TN1</text>
<text x="208.6" y="164.6">FB25</text>
<text x="236.1" y="163.6">MEM_PIN25</text>
<text x="54.1" y="171.5">MEM_PINS_A2</text>
<text x="60" y="169.5">CONN14</text>
<text x="219.8" y="169.5">CONN14</text>
<text x="219.8" y="171.5">MEM_PINS_B2</text>
<text x="98.6" y="181.4" transform="rotate(-90 98.6 181.4)">C1</text>
<text x="100.6" y="181.4" transform="rotate(-90 100.6 181.4)">10u</text>
<text x="110.8" y="181.4" transform="rotate(-90 110.8 181.4)">C2</text>
<text x="112.8" y="181.4" transform="rotate(-90 112.8 181.4)">1u</text>
<text x="134.2" y="185.5" transform="rotate(-90 134.2 185.5)">J6</text>
<text x="153.9" y="185.5" transform="rotate(-90 153.9 185.5)">CONN4X2</text>
<text x="155.9" y="185.5" transform="rotate(-90 155.9 185.5)">POWER</text>
</g>
<g font-size="1.8" fill="#034536">
<text x="252.7" y="23.3">VCC</text>
<text x="246.8" y="26.2">A0</text>
<text x="258.6" y="26.2">SDA</text>
<text x="246.8" y="30.3">A1</text>
<text x="246.8" y="34.3">A2</text>
<text x="258.9" y="30.3">SCL</text>
<text x="259.2" y="34.3">WC</text>
<text x="252.5" y="37.3">GND</text>
</g>
<g font-size="1.8">
<text x="162.8" y="177.6">TITLE</text>
<text x="254.5" y="176.6">REV.</text>
<text x="254.1" y="184.7">DATE</text>
<text x="162.9" y="192.9">SIZE</text>
<text x="169.9" y="192.9">FILE</text>
<text x="196.4" y="192.9">DRAWN BY</text>
<text x="222.9" y="192.9">PROJECT</text>
<text x="254.2" y="192.9">PAGE</text>
</g>
<g font-size="1.5" fill="#000275">
<text x="253.9" y="20.5" transform="rotate(-90 253.9 20.5)">8</text>
<text x="244.5" y="25">1</text>
<text x="244.5" y="29.1">2</text>
<text x="263.6" y="25">5</text>
<text x="263.6" y="29.1">6</text>
<text x="269.7" y="25">SDA</text>
<text x="269.7" y="29.1">SCL</text>
<text x="244.5" y="33.2">3</text>
<text x="263.6" y="33.2">7</text>
<text x="253.9" y="39.5" transform="rotate(-90 253.9 39.5)">4</text>
<text x="140.9" y="43.9" transform="rotate(-90 140.9 43.9)">SDA</text>
<text x="144.9" y="43.9" transform="rotate(-90 144.9 43.9)">SCL</text>
<text x="124.6" y="57.6">MEM_PIN1</text>
<text x="154.6" y="57.6">MEM_PIN48</text>
<text x="124.6" y="61.7">MEM_PIN2</text>
<text x="124.6" y="65.8">MEM_PIN3</text>
<text x="154.6" y="61.7">MEM_PIN47</text>
<text x="154.6" y="65.8">MEM_PIN46</text>
<text x="124.6" y="69.9">MEM_PIN4</text>
<text x="154.6" y="69.9">MEM_PIN45</text>
<text x="124.6" y="73.9">MEM_PIN5</text>
<text x="154.6" y="73.9">MEM_PIN44</text>
<text x="124.6" y="78">MEM_PIN6</text>
<text x="124.6" y="82.1">MEM_PIN7</text>
<text x="154.6" y="78">MEM_PIN43</text>
<text x="154.6" y="82.1">MEM_PIN42</text>
<text x="124.6" y="86.2">MEM_PIN8</text>
<text x="154.6" y="86.2">MEM_PIN41</text>
<text x="123.9" y="94.3">MEM_PIN10</text>
<text x="124.6" y="90.2">MEM_PIN9</text>
<text x="154.6" y="90.2">MEM_PIN40</text>
<text x="154.6" y="94.3">MEM_PIN39</text>
<text x="123.9" y="98.4">MEM_PIN11</text>
<text x="154.6" y="98.4">MEM_PIN38</text>
<text x="123.9" y="102.5">MEM_PIN12</text>
<text x="123.9" y="106.5">MEM_PIN13</text>
<text x="154.6" y="102.5">MEM_PIN37</text>
<text x="154.6" y="106.5">MEM_PIN36</text>
<text x="123.9" y="110.6">MEM_PIN14</text>
<text x="154.6" y="110.6">MEM_PIN35</text>
<text x="123.9" y="114.7">MEM_PIN15</text>
<text x="123.9" y="118.8">MEM_PIN16</text>
<text x="154.6" y="114.7">MEM_PIN34</text>
<text x="154.6" y="118.8">MEM_PIN33</text>
<text x="123.9" y="122.8">MEM_PIN17</text>
<text x="154.6" y="122.8">MEM_PIN32</text>
<text x="123.9" y="126.9">MEM_PIN18</text>
<text x="123.9" y="131">MEM_PIN19</text>
<text x="154.6" y="126.9">MEM_PIN31</text>
<text x="154.6" y="131">MEM_PIN30</text>
<text x="123.9" y="135.1">MEM_PIN20</text>
<text x="154.6" y="135.1">MEM_PIN29</text>
<text x="123.9" y="139.1">MEM_PIN21</text>
<text x="123.9" y="143.2">MEM_PIN22</text>
<text x="154.6" y="139.1">MEM_PIN28</text>
<text x="154.6" y="143.2">MEM_PIN27</text>
<text x="123.9" y="147.3">MEM_PIN23</text>
<text x="154.6" y="147.3">MEM_PIN26</text>
<text x="123.9" y="151.3">MEM_PIN24</text>
<text x="154.6" y="151.3">MEM_PIN25</text>
</g>
</svg>
